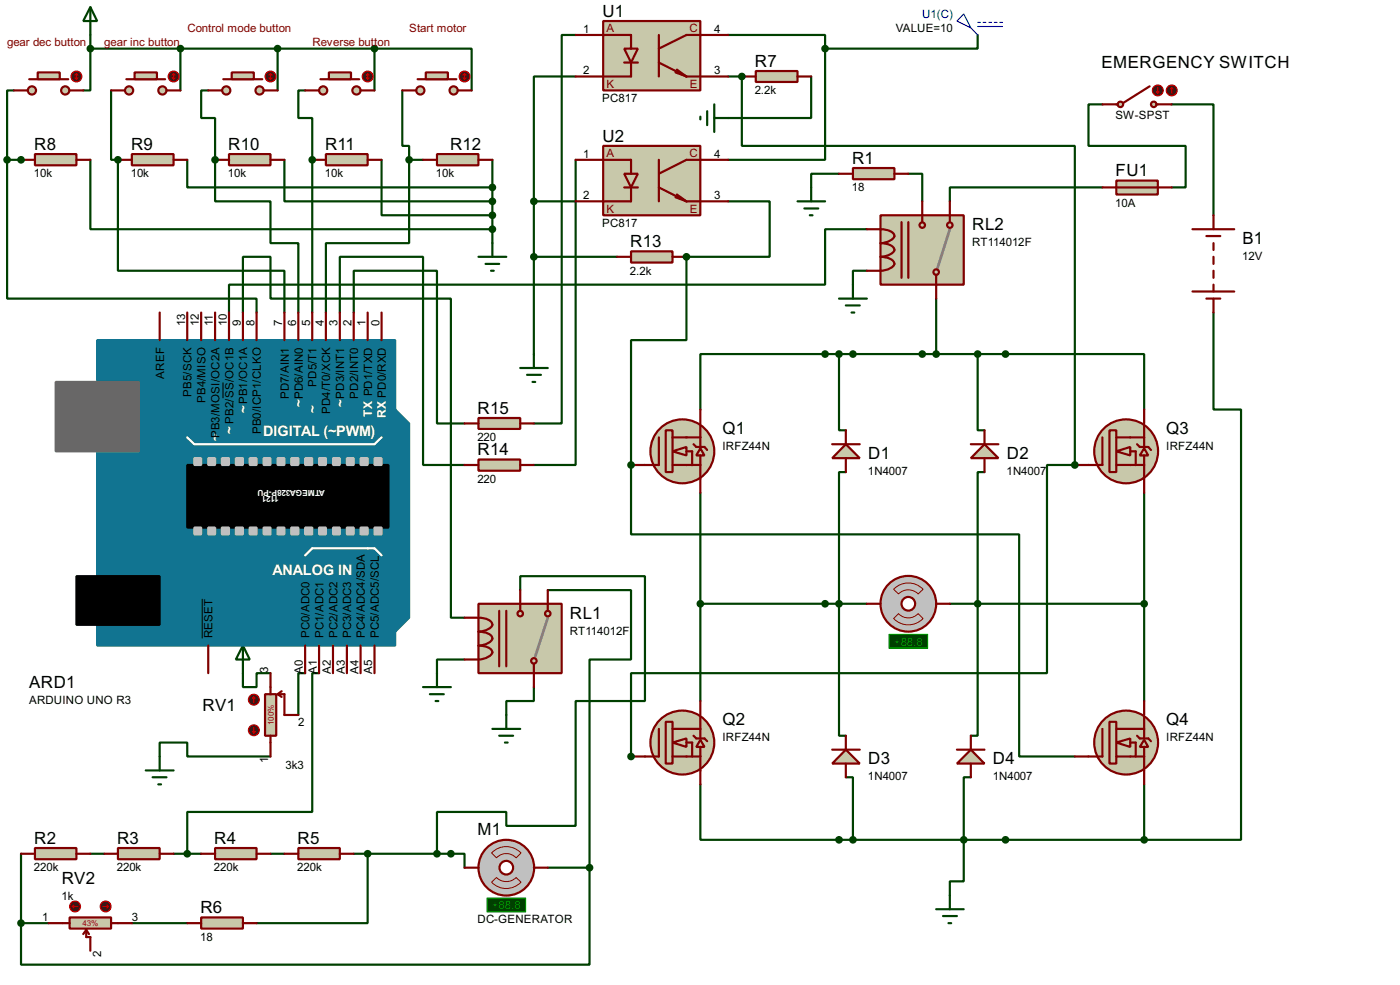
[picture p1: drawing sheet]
<svg xmlns="http://www.w3.org/2000/svg" width="256mm" height="180mm" viewBox="0 0 256 180" stroke-linecap="round" stroke-linejoin="round" font-family="sans-serif">
<g fill="#004000">
<circle cx="3.9" cy="29.3" r=".2"/>
<circle cx="21.6" cy="29.3" r=".2"/>
</g>
<path d="M20.4 16.6v12.7h1.2" fill="none" stroke="#004000" stroke-width=".4"/>
<circle cx="57.2" cy="29.3" r=".2" fill="#004000"/>
<g fill="none" stroke="#004000" stroke-width=".4">
<path d="M2.6 16.6h-1.3v12.7M16.6 8.9v7.7h-1.3M16.6 6.4v2.5M16.6 8.9h52M33.1 8.9v7.7M38.2 16.6h-1.3v5h2.5v7.7M50.9 8.9v7.7M55.9 16.6h-1.2v5h2.5v35.6M68.6 8.9h17.8v7.7M68.6 8.9v7.7M73.7 16.6v10.1h1.3v2.6M1.3 29.3v25.4h45.7v2.5"/>
<path d="M1.3 29.3h2.6M16.6 29.3v12.7h73.6M21.6 29.3v20.3h30.5v7.6M34.3 29.3v5h55.9M52.1 29.3v7.6h38.1M69.9 29.3v10.1h20.3M75 29.3v15.2h-15.3v12.7M75 29.3h2.5M90.2 29.3v15.2M151.2 64.8h-22.9v10.2M184.2 64.8h25.4v10.2"/>
</g>
<circle cx="39.4" cy="29.3" r=".2" fill="#004000"/>
<g fill="none" stroke="#004000" stroke-width=".4">
<path d="M105.5 14h-7.7v22.9M105.5 6.4h-2.6v71.1h-5.1M133.4 6.4h17.8v2.5M148.6 14v7.6h-15.2M151.2 8.9v20.4h-17.8M179.1 6.4v2.5h-27.9M39.4 29.3v7.6h10.2v7.6h5.1v12.7M97.8 36.9h7.7M97.8 36.9v27.9M105.5 29.3v55.8h-7.7M62.3 57.2v-10.2h15.2v38.1h7.6M64.8 57.2v-7.6h15.3v27.9h5"/>
<path d="M97.8 47h15.3M151.2 64.8h17.8M179.1 64.8h5.1M128.3 90.2v38.1M209.6 90.2v38.1M128.3 110.5h22.9M29.3 138.5v-2.6h5v2.6h15.3M44.5 123.2v2.6h2.5v-2.6h2.6M55.9 123.2h-1.2v7.7M58.5 123.2h-1.3v25.4h-22.9v7.7M3.9 156.3v12.7M16.6 156.3h2.5"/>
<path d="M31.8 156.3h5.1M49.6 156.3h2.5M64.8 156.3h2.6v12.7h-20.4M82.6 156.3h2.5v2.5M100.4 158.8h7.6v17.8h-104.1v-7.6M128.3 143.6v10.1h25.4M3.9 169h5M24.2 169h10.1"/>
</g>
<circle cx="115.6" cy="138.5" r=".2" fill="#004000"/>
<path d="M133.4 36.9h7.6v10.1h-15.2" fill="none" stroke="#004000" stroke-width=".4"/>
<circle cx="125.8" cy="47" r=".2" fill="#004000"/>
<path d="M115.6 85.1v12.7h71.1v40.7h10.2" fill="none" stroke="#004000" stroke-width=".4"/>
<circle cx="115.6" cy="85.1" r=".2" fill="#004000"/>
<path d="M133.4 14h2.5M125.8 47v15.3h-10.2v22.8" fill="none" stroke="#004000" stroke-width=".4"/>
<circle cx="135.9" cy="14" r=".2" fill="#004000"/>
<path d="M196.9 85.1h-5.1v38.1h-76.2v15.3" fill="none" stroke="#004000" stroke-width=".4"/>
<circle cx="196.9" cy="85.1" r=".2" fill="#004000"/>
<g fill="none" stroke="#004000" stroke-width=".4">
<path d="M135.9 14v12.7h61v58.4M202 19.1h-2.6v7.6h17.8v7.6h-2.5M214.7 19.1h7.6v20.3M153.7 31.8h-5.1v2.5M166.4 31.8h2.6v5.1M202 34.3h-28v2.6M44.5 57.2v-10.2h5.1v7.7h33v58.4h2.5M158.8 42h-7.6v10.1h-109.2v5.1M158.8 49.6h-2.5v2.5M171.5 54.7v10.1M222.3 57.2v17.8h5.1v78.7h-17.8M153.7 64.8v14h1.3"/>
<path d="M169 64.8h10.1v14h1.3M155 86.4h-1.3v48.3h1.3M180.4 86.4h-1.3v48.3h-1.2M95.3 108v-2.5h22.9v22.8h-12.7v22.9h-12.7v-2.6h-12.7v7.7M100.4 108h15.2v12.7h-7.6v38.1M151.2 110.5h7.6M174 110.5h35.6M85.1 120.7h-5v2.5M97.8 125.8v2.5h-5v2.6M67.4 156.3h15.2M153.7 153.7h55.9M155 142.3h1.3v11.4"/>
<path d="M177.9 142.3h-1.3v19h-2.6v2.6M209.6 143.6v10.1"/>
</g>
<circle cx="156.2" cy="64.8" r=".5" fill="#004000" stroke="#004000" stroke-width=".4"/>
<g fill="#c8c8aa" stroke="#800000" stroke-width=".4">
<circle cx="11.9" cy="16.6" r=".75"/>
<circle cx="5.8" cy="16.6" r=".75"/>
</g>
<path d="M5.4 14.5h7.1" fill="none" stroke="#800000" stroke-width=".4"/>
<path d="M6.9 13.3h4.1v1.2h-4.1z" fill="#c8c8aa" stroke="#800000" stroke-width=".4"/>
<path d="M2.6 16.6h2.5M12.8 16.6h2.5" fill="none" stroke="#800000" stroke-width=".4"/>
<circle cx="14" cy="14" r="1" fill="#400000" stroke="#f00" stroke-width=".2"/>
<path d="M13.8 14.3l.2 .2M14 13.5v1M14 13.5l-.2 .3M14 13.5l.3 .3M14.3 14.3l-.3 .2" fill="none" stroke="#f00" stroke-width=".2"/>
<g fill="#c8c8aa" stroke="#800000" stroke-width=".4">
<circle cx="29.7" cy="16.6" r=".75"/>
<circle cx="23.6" cy="16.6" r=".75"/>
</g>
<path d="M23.2 14.5h7.1" fill="none" stroke="#800000" stroke-width=".4"/>
<path d="M24.7 13.3h4.1v1.2h-4.1z" fill="#c8c8aa" stroke="#800000" stroke-width=".4"/>
<path d="M20.4 16.6h2.5M30.5 16.6h2.6" fill="none" stroke="#800000" stroke-width=".4"/>
<circle cx="31.8" cy="14" r="1" fill="#400000" stroke="#f00" stroke-width=".2"/>
<path d="M31.6 14.3l.2 .2M31.8 13.5v1M31.8 13.5l-.2 .3M31.8 13.5l.3 .3M32.1 14.3l-.3 .2" fill="none" stroke="#f00" stroke-width=".2"/>
<g fill="#c8c8aa" stroke="#800000" stroke-width=".4">
<circle cx="47.5" cy="16.6" r=".75"/>
<circle cx="41.4" cy="16.6" r=".75"/>
</g>
<path d="M40.9 14.5h7.2" fill="none" stroke="#800000" stroke-width=".4"/>
<path d="M42.5 13.3h4v1.2h-4z" fill="#c8c8aa" stroke="#800000" stroke-width=".4"/>
<path d="M38.2 16.6h2.5M48.3 16.6h2.6" fill="none" stroke="#800000" stroke-width=".4"/>
<circle cx="49.5" cy="14" r="1" fill="#400000" stroke="#f00" stroke-width=".2"/>
<path d="M49.3 14.3l.3 .2M49.6 13.5v1M49.6 13.5l-.3 .3M49.6 13.5l.2 .3M49.8 14.3l-.2 .2" fill="none" stroke="#f00" stroke-width=".2"/>
<path d="M6.4 28.2h7.6v2.1h-7.6z" fill="#c8c8aa" stroke="#800000" stroke-width=".4"/>
<path d="M3.9 29.3h2.5M14 29.3h2.6" fill="none" stroke="#800000" stroke-width=".4"/>
<g fill="#c8c8aa" stroke="#800000" stroke-width=".4">
<circle cx="65.3" cy="16.6" r=".75"/>
<circle cx="59.2" cy="16.6" r=".75"/>
</g>
<path d="M58.7 14.5h7.1" fill="none" stroke="#800000" stroke-width=".4"/>
<path d="M60.3 13.3h4v1.2h-4z" fill="#c8c8aa" stroke="#800000" stroke-width=".4"/>
<path d="M55.9 16.6h2.6M66.1 16.6h2.5" fill="none" stroke="#800000" stroke-width=".4"/>
<circle cx="67.3" cy="14" r="1" fill="#400000" stroke="#f00" stroke-width=".2"/>
<path d="M67.1 14.3l.3 .2M67.4 13.5v1M67.4 13.5l-.3 .3M67.4 13.5l.2 .3M67.6 14.3l-.2 .2" fill="none" stroke="#f00" stroke-width=".2"/>
<g fill="#c8c8aa" stroke="#800000" stroke-width=".4">
<circle cx="83.1" cy="16.6" r=".75"/>
<circle cx="77" cy="16.6" r=".75"/>
</g>
<path d="M76.5 14.5h7.1" fill="none" stroke="#800000" stroke-width=".4"/>
<path d="M78 13.3h4.1v1.2h-4.1z" fill="#c8c8aa" stroke="#800000" stroke-width=".4"/>
<path d="M73.7 16.6h2.6M83.9 16.6h2.5" fill="none" stroke="#800000" stroke-width=".4"/>
<circle cx="85.1" cy="14" r="1" fill="#400000" stroke="#f00" stroke-width=".2"/>
<path d="M84.9 14.3l.2 .2M85.1 13.5v1M85.1 13.5l-.2 .3M85.1 13.5l.3 .3M85.4 14.3l-.3 .2" fill="none" stroke="#f00" stroke-width=".2"/>
<path d="M24.2 28.2h7.6v2.1h-7.6z" fill="#c8c8aa" stroke="#800000" stroke-width=".4"/>
<path d="M21.6 29.3h2.6M31.8 29.3h2.5" fill="none" stroke="#800000" stroke-width=".4"/>
<path d="M42 28.2h7.6v2.1h-7.6z" fill="#c8c8aa" stroke="#800000" stroke-width=".4"/>
<path d="M39.4 29.3h2.6M49.6 29.3h2.5" fill="none" stroke="#800000" stroke-width=".4"/>
<path d="M59.7 28.2h7.7v2.1h-7.7z" fill="#c8c8aa" stroke="#800000" stroke-width=".4"/>
<path d="M57.2 29.3h2.5M67.4 29.3h2.5" fill="none" stroke="#800000" stroke-width=".4"/>
<path d="M80.1 28.2h7.6v2.1h-7.6z" fill="#c8c8aa" stroke="#800000" stroke-width=".4"/>
<g fill="none" stroke="#800000" stroke-width=".4">
<path d="M77.5 29.3h2.6M87.7 29.3h2.5M29.3 57.2v5.1M34.3 57.2v5.1M36.9 57.2v5.1M39.4 57.2v5.1M42 57.2v5.1M44.5 57.2v5.1M47 57.2v5.1M52.1 57.2v5.1M54.7 57.2v5.1M57.2 57.2v5.1"/>
<path d="M59.7 57.2v5.1M62.3 57.2v5.1M64.8 57.2v5.1M67.4 57.2v5.1M69.9 57.2v5.1M38.2 118.2v5M55.9 118.2v5M58.5 118.2v5M61 118.2v5M63.6 118.2v5M66.1 118.2v5M68.6 118.2v5"/>
</g>
<g fill="#004000" stroke="#004000" stroke-width=".4">
<circle cx="3.8" cy="29.3" r=".5"/>
<circle cx="21.6" cy="29.3" r=".5"/>
<circle cx="57.2" cy="29.3" r=".5"/>
<circle cx="74.9" cy="29.3" r=".5"/>
<circle cx="90.2" cy="39.4" r=".5"/>
<circle cx="90.2" cy="36.9" r=".5"/>
<circle cx="90.2" cy="34.3" r=".5"/>
<circle cx="90.2" cy="42" r=".5"/>
<circle cx="16.5" cy="8.9" r=".5"/>
<circle cx="33" cy="8.9" r=".5"/>
<circle cx="50.8" cy="8.9" r=".5"/>
<circle cx="68.6" cy="8.9" r=".5"/>
<circle cx="1.3" cy="29.3" r=".5"/>
</g>
<path d="M16.6 1.3l1.2 2.6h-2.5zM16.6 1.3v5.1M87.7 47h5.1M89 48.3h2.5M90 49.6h.5M90.2 44.5v2.5M44.5 118.2l1.3 2.5h-2.6zM44.5 118.2v5M29.3 138.5v2.5M26.7 141h5.1M28 142.3h2.5M29 143.6h.5" fill="none" stroke="#004000" stroke-width=".4"/>
<path d="M72.4 75l2.6 2.5v35.6l-2.6 2.5z" fill-rule="evenodd" fill="#117491" stroke="#117491" stroke-width=".4"/>
<path d="M17.8 62.3h54.6v55.9h-54.6z" fill="#117491" stroke="#117491" stroke-width=".4"/>
<path d="M10.2 69.9h15.3v12.7h-15.3z" fill="#686767" stroke="#686767" stroke-width=".4"/>
<path d="M34.3 85.1h36.9v11.5h-36.9zM14 105.5h15.3v8.9h-15.3z" fill="#000" stroke="#000" stroke-width=".4"/>
<path d="M34.3 80.1l1.3 1.2h33l1.3-1.2M55.9 101.7l1.3-1.3h11.4l1.3 1.3" fill="none" stroke="#fff" stroke-width=".4"/>
<g fill="#c0c0c0" stroke="#c0c0c0" stroke-width=".4">
<path d="M35.6 83.9h1.3v1.2h-1.3z"/>
<path d="M38.2 83.9h1.2v1.2h-1.2z"/>
<path d="M40.7 83.9h1.3v1.2h-1.3z"/>
<path d="M43.2 83.9h1.3v1.2h-1.3z"/>
<path d="M45.8 83.9h1.2v1.2h-1.2z"/>
<path d="M48.3 83.9h1.3v1.2h-1.3z"/>
<path d="M50.9 83.9h1.2v1.2h-1.2z"/>
<path d="M53.4 83.9h1.3v1.2h-1.3z"/>
<path d="M55.9 83.9h1.3v1.2h-1.3z"/>
<path d="M58.5 83.9h1.2v1.2h-1.2z"/>
<path d="M61 83.9h1.3v1.2h-1.3z"/>
<path d="M63.6 83.9h1.2v1.2h-1.2z"/>
<path d="M66.1 83.9h1.3v1.2h-1.3z"/>
<path d="M68.6 83.9h1.3v1.2h-1.3z"/>
<path d="M35.6 96.6h1.3v1.2h-1.3z"/>
<path d="M38.2 96.6h1.2v1.2h-1.2z"/>
<path d="M40.7 96.6h1.3v1.2h-1.3z"/>
<path d="M43.2 96.6h1.3v1.2h-1.3z"/>
<path d="M45.8 96.6h1.2v1.2h-1.2z"/>
<path d="M48.3 96.6h1.3v1.2h-1.3z"/>
<path d="M50.9 96.6h1.2v1.2h-1.2z"/>
<path d="M53.4 96.6h1.3v1.2h-1.3z"/>
<path d="M55.9 96.6h1.3v1.2h-1.3z"/>
<path d="M58.5 96.6h1.2v1.2h-1.2z"/>
<path d="M61 96.6h1.3v1.2h-1.3z"/>
<path d="M63.6 96.6h1.2v1.2h-1.2z"/>
<path d="M66.1 96.6h1.3v1.2h-1.3z"/>
<path d="M68.6 96.6h1.3v1.2h-1.3z"/>
</g>
<path d="M40.9 70v2.9M37.1 109.6v7.3" fill="none" stroke="#000" stroke-width=".18"/>
<g fill="#c8c8aa" stroke="#800000" stroke-width=".4">
<path d="M123.2 82.6l2.6-.8v1.6z"/>
<circle cx="125" cy="82.6" r="5.9"/>
</g>
<path d="M122 78.8h1.2v7.6h-1.2z" fill="#c8c8aa" stroke="#800000" stroke-width=".4"/>
<path d="M120.7 80.1v5h-2.5M123.2 85.1h5.1M123.2 80.1h5.1M125.8 82.6h1v2.5" fill="none" stroke="#800000" stroke-width=".4"/>
<path d="M128.3 82.1l.8 1.3h-1.5z" fill="#c8c8aa" stroke="#800000" stroke-width=".4"/>
<path d="M128.3 75v2.5M128.3 77.8v4M115.6 85.1h2.6M127.1 81.3l.5 .5h1.5l.5 .6M128.3 83.4v6.8" fill="none" stroke="#800000" stroke-width=".4"/>
<g fill="#c8c8aa" stroke="#800000" stroke-width=".4">
<path d="M123.2 135.9l2.6-.7v1.5z"/>
<circle cx="125" cy="135.9" r="5.9"/>
</g>
<path d="M122 132.1h1.2v7.7h-1.2z" fill="#c8c8aa" stroke="#800000" stroke-width=".4"/>
<path d="M120.7 133.4v5.1h-2.5M123.2 138.5h5.1M123.2 133.4h5.1M125.8 135.9h1v2.6" fill="none" stroke="#800000" stroke-width=".4"/>
<path d="M128.3 135.4l.8 1.3h-1.5z" fill="#c8c8aa" stroke="#800000" stroke-width=".4"/>
<path d="M115.6 138.5h2.6M127.1 134.7l.5 .5h1.5l.5 .5M128.3 128.3v2.6M128.3 131.1v4.1M128.3 136.7v6.9" fill="none" stroke="#800000" stroke-width=".4"/>
<g fill="#c8c8aa" stroke="#800000" stroke-width=".4">
<path d="M204.5 82.6l2.6-.8v1.6z"/>
<circle cx="206.3" cy="82.6" r="5.9"/>
</g>
<path d="M203.3 78.8h1.2v7.6h-1.2z" fill="#c8c8aa" stroke="#800000" stroke-width=".4"/>
<path d="M202 80.1v5h-2.6M204.5 85.1h5.1M204.5 80.1h5.1M207.1 82.6h1v2.5" fill="none" stroke="#800000" stroke-width=".4"/>
<path d="M209.6 82.1l.8 1.3h-1.6z" fill="#c8c8aa" stroke="#800000" stroke-width=".4"/>
<path d="M209.6 75v2.5M209.6 77.8v4M196.9 85.1h2.5M208.3 81.3l.5 .5h1.6l.5 .6M209.6 83.4v6.8" fill="none" stroke="#800000" stroke-width=".4"/>
<g fill="#004000" stroke="#004000" stroke-width=".4">
<circle cx="151.1" cy="64.8" r=".5"/>
<circle cx="184.2" cy="64.8" r=".5"/>
<circle cx="39.4" cy="29.3" r=".5"/>
</g>
<path d="M89.2 164.4h7.1v2.5h-7.1z" fill="#004000" stroke="#0f0" stroke-width=".2"/>
<circle cx="92.7" cy="158.8" r="5.1" fill="#c0c0c0" stroke="#800000" stroke-width=".4"/>
<path d="M90.1 156.1a3.7 3.7 0 0 1 5.4 0l-.9 .9a2.45 2.45 0 0 0-3.6 0zM90.1 161.5l.9-.9a2.54 2.54 0 0 0 3.6 0l.9 .9a3.7 3.7 0 0 1-5.4 0z" fill="none" stroke="#800000" stroke-width=".18"/>
<circle cx="92.7" cy="158.8" r="1.25" fill="#feffff" stroke="#800000" stroke-width=".4"/>
<path d="M85.1 158.8h2.6M97.8 158.8h2.6" fill="none" stroke="#800000" stroke-width=".4"/>
<g fill="#004000" stroke="#004000" stroke-width=".4">
<circle cx="151.1" cy="110.5" r=".5"/>
<circle cx="128.3" cy="110.5" r=".5"/>
</g>
<path d="M6.4 155.2h7.6v2.1h-7.6z" fill="#c8c8aa" stroke="#800000" stroke-width=".4"/>
<path d="M3.9 156.3h2.5M14 156.3h2.6" fill="none" stroke="#800000" stroke-width=".4"/>
<path d="M48.6 127.1h2v7.6h-2z" fill="#c8c8aa" stroke="#800000" stroke-width=".4"/>
<path d="M49.6 123.2v3.9M49.6 134.7v3.8M50.9 127.1l.7 .5M50.9 127.1h1.2v3.8h2.6M51.6 126.5l-.7 .6" fill="none" stroke="#800000" stroke-width=".4"/>
<circle cx="46.5" cy="128.1" r="1" fill="#400000" stroke="#f00" stroke-width=".2"/>
<path d="M46.5 127.6l-.2 .2M46.5 127.6l.3 .2M46.5 127.6v1" fill="none" stroke="#f00" stroke-width=".2"/>
<circle cx="46.5" cy="133.7" r="1" fill="#400000" stroke="#f00" stroke-width=".2"/>
<path d="M46.3 133.9l.2 .3M46.5 133.2v1M46.8 133.9l-.3 .3" fill="none" stroke="#f00" stroke-width=".2"/>
<path d="M21.6 155.2h7.7v2.1h-7.7z" fill="#c8c8aa" stroke="#800000" stroke-width=".4"/>
<path d="M19.1 156.3h2.5M29.3 156.3h2.5" fill="none" stroke="#800000" stroke-width=".4"/>
<path d="M39.4 155.2h7.6v2.1h-7.6z" fill="#c8c8aa" stroke="#800000" stroke-width=".4"/>
<path d="M36.9 156.3h2.5M47 156.3h2.6" fill="none" stroke="#800000" stroke-width=".4"/>
<path d="M54.7 155.2h7.6v2.1h-7.6z" fill="#c8c8aa" stroke="#800000" stroke-width=".4"/>
<path d="M52.1 156.3h2.6M62.3 156.3h2.5" fill="none" stroke="#800000" stroke-width=".4"/>
<circle cx="34.3" cy="156.3" r=".5" fill="#004000" stroke="#004000" stroke-width=".4"/>
<path d="M12.8 167.9h7.6v2.1h-7.6z" fill="#c8c8aa" stroke="#800000" stroke-width=".4"/>
<path d="M8.9 169h3.9M15.8 170.2l-.5 .8M15.8 170.2l.5 .8M15.8 170.2v1.3h.8v2.5M20.4 169h3.8" fill="none" stroke="#800000" stroke-width=".4"/>
<circle cx="19.3" cy="165.9" r="1" fill="#400000" stroke="#f00" stroke-width=".2"/>
<path d="M18.9 165.9h1M19.6 165.7l.3 .2M19.9 165.9l-.3 .3" fill="none" stroke="#f00" stroke-width=".2"/>
<circle cx="13.7" cy="165.9" r="1" fill="#400000" stroke="#f00" stroke-width=".2"/>
<path d="M13.3 165.9l.2 .3M13.3 165.9h1M13.5 165.7l-.2 .2" fill="none" stroke="#f00" stroke-width=".2"/>
<path d="M36.9 167.9h7.6v2.1h-7.6z" fill="#c8c8aa" stroke="#800000" stroke-width=".4"/>
<path d="M34.3 169h2.6M44.5 169h2.5" fill="none" stroke="#800000" stroke-width=".4"/>
<g fill="#004000" stroke="#004000" stroke-width=".4">
<circle cx="3.8" cy="169" r=".5"/>
<circle cx="67.3" cy="156.3" r=".5"/>
<circle cx="153.7" cy="64.8" r=".5"/>
<circle cx="153.7" cy="153.7" r=".5"/>
</g>
<path d="M162.9 116.1h7.1v2.6h-7.1z" fill="#004000" stroke="#0f0" stroke-width=".2"/>
<circle cx="166.4" cy="110.5" r="5.1" fill="#c0c0c0" stroke="#800000" stroke-width=".4"/>
<path d="M163.7 113.2l.9-.9a2.45 2.45 0 0 0 3.6 0l.9 .9a3.7 3.7 0 0 1-5.4 0zM163.7 107.9a3.7 3.7 0 0 1 5.4 0l-.9 .8a2.54 2.54 0 0 0-3.6 0z" fill="none" stroke="#800000" stroke-width=".18"/>
<circle cx="166.4" cy="110.5" r="1.25" fill="#feffff" stroke="#800000" stroke-width=".4"/>
<path d="M158.8 110.5h2.5M171.5 110.5h2.5" fill="none" stroke="#800000" stroke-width=".4"/>
<circle cx="108" cy="158.8" r=".5" fill="#004000" stroke="#004000" stroke-width=".4"/>
<path d="M110.5 3.9h17.8v12.7h-17.8z" fill="#c8c8aa" stroke="#800000" stroke-width=".4"/>
<path d="M114.4 8.9h2.5l-1.3 2.6z" fill="#c8c8aa" stroke="#800000" stroke-width=".4"/>
<path d="M105.5 6.4h10.1v2.5M114.4 11.5h2.5M115.6 11.5v2.5h-10.1M120.7 6.4v7.6M120.7 11.5l5.1 2.5M123.8 13.3l2 .7M124 12.8l1.8 1.2M125.8 14h7.6M133.4 6.4h-7.6l-5.1 2.5" fill="none" stroke="#800000" stroke-width=".4"/>
<path d="M110.5 26.7h17.8v12.7h-17.8z" fill="#c8c8aa" stroke="#800000" stroke-width=".4"/>
<path d="M114.4 31.8h2.5l-1.3 2.5z" fill="#c8c8aa" stroke="#800000" stroke-width=".4"/>
<path d="M105.5 29.3h10.1v2.5M114.4 34.3h2.5M115.6 34.3v2.6h-10.1M120.7 29.3v7.6M120.7 34.3l5.1 2.6M123.8 36.1l2 .8M124 35.6l1.8 1.3M125.8 36.9h7.6M133.4 29.3h-7.6l-5.1 2.5" fill="none" stroke="#800000" stroke-width=".4"/>
<path d="M138.5 13h7.6v2h-7.6z" fill="#c8c8aa" stroke="#800000" stroke-width=".4"/>
<path d="M135.9 14h2.6M146.1 14h2.5" fill="none" stroke="#800000" stroke-width=".4"/>
<path d="M115.6 46h7.6v2.1h-7.6z" fill="#c8c8aa" stroke="#800000" stroke-width=".4"/>
<path d="M113.1 47h2.5M123.2 47h2.6" fill="none" stroke="#800000" stroke-width=".4"/>
<path d="M176.6 2.6l1.3 2.5-2.6-1.2zM177.9 5.1l1.2 1.3M179.1 4.1h.5M179.1 4.9h4.6M180.1 4.1h.5M181.2 4.1h.5M182.2 4.1h.5M183.2 4.1h.5" fill="none" stroke="#0000c0" stroke-width=".2"/>
<path d="M95.3 67.4h5.1M96.6 68.6h2.5M97.6 69.9h.5M97.8 64.8v2.6" fill="none" stroke="#004000" stroke-width=".4"/>
<g fill="#004000" stroke="#004000" stroke-width=".4">
<circle cx="97.8" cy="36.9" r=".5"/>
<circle cx="82.6" cy="156.3" r=".5"/>
</g>
<path d="M87.7 84.1h7.6v2.1h-7.6z" fill="#c8c8aa" stroke="#800000" stroke-width=".4"/>
<path d="M85.1 85.1h2.6M95.3 85.1h2.5" fill="none" stroke="#800000" stroke-width=".4"/>
<path d="M87.7 76.5h7.6v2h-7.6z" fill="#c8c8aa" stroke="#800000" stroke-width=".4"/>
<path d="M85.1 77.5h2.6M95.3 77.5h2.5" fill="none" stroke="#800000" stroke-width=".4"/>
<g fill="#004000" stroke="#004000" stroke-width=".4">
<circle cx="97.8" cy="47" r=".5"/>
<circle cx="151.1" cy="8.9" r=".5"/>
</g>
<path d="M130.9 19.1v5.1M128.3 21.4v.5M129.6 20.4v2.5M130.9 21.6h2.5" fill="none" stroke="#004000" stroke-width=".4"/>
<g fill="#c8c8aa" stroke="#800000" stroke-width=".4">
<path d="M204.5 135.9l2.6-.7v1.5z"/>
<circle cx="206.3" cy="135.9" r="5.9"/>
</g>
<path d="M203.3 132.1h1.2v7.7h-1.2z" fill="#c8c8aa" stroke="#800000" stroke-width=".4"/>
<path d="M202 133.4v5.1h-2.6M204.5 138.5h5.1M204.5 133.4h5.1M207.1 135.9h1v2.6" fill="none" stroke="#800000" stroke-width=".4"/>
<path d="M209.6 135.4l.8 1.3h-1.6z" fill="#c8c8aa" stroke="#800000" stroke-width=".4"/>
<path d="M196.9 138.5h2.5M208.3 134.7l.5 .5h1.6l.5 .5M209.6 128.3v2.6M209.6 131.1v4.1M209.6 136.7v6.9" fill="none" stroke="#800000" stroke-width=".4"/>
<g fill="#004000" stroke="#004000" stroke-width=".4">
<circle cx="209.6" cy="110.5" r=".5"/>
<circle cx="179.1" cy="64.8" r=".5"/>
<circle cx="168.9" cy="64.8" r=".5"/>
<circle cx="184.2" cy="153.7" r=".5"/>
<circle cx="115.6" cy="138.5" r=".5"/>
<circle cx="125.7" cy="47" r=".5"/>
<circle cx="115.6" cy="85.1" r=".5"/>
<circle cx="135.9" cy="14" r=".5"/>
<circle cx="196.9" cy="85.1" r=".5"/>
</g>
<path d="M87.7 110.5h15.2v12.7h-15.2z" fill="#c8c8aa" stroke="#800000" stroke-width=".4"/>
<path d="M100.4 113.1l-2.3 7.1" fill="none" stroke="#808080" stroke-width=".5"/>
<g fill="#c8c8aa" stroke="#800000" stroke-width=".4">
<circle cx="97.8" cy="121" r=".5"/>
<circle cx="95.3" cy="112.3" r=".5"/>
</g>
<path d="M87.7 113.1a3.1 3.1 0 0 1 2.4 .9 .88 .88 0 0 1-.7 1.2l-1.1 .3-.6 .1a3.2 3.2 0 0 1 2.4 .9 .9 .9 0 0 1-.7 1.2l-1.1 .4-.6 .1a3.2 3.2 0 0 1 2.4 .8 .89 .89 0 0 1-.7 1.2l-1.1 .4-.6 .1M91.5 111.8v10.2M92.8 111.8v10.2M95.3 110.5v1.3M97.8 121.5v1.7" fill="none" stroke="#800000" stroke-width=".4"/>
<circle cx="100.3" cy="112.3" r=".5" fill="#c8c8aa" stroke="#800000" stroke-width=".4"/>
<path d="M85.1 113.1h2.6M95.3 108v2.5M100.4 108v3.8M85.1 120.7h2.6M97.8 123.2v2.6" fill="none" stroke="#800000" stroke-width=".4"/>
<path d="M161.3 39.4h15.3v12.7h-15.3z" fill="#c8c8aa" stroke="#800000" stroke-width=".4"/>
<path d="M174 42l-2.2 7.1" fill="none" stroke="#808080" stroke-width=".5"/>
<g fill="#c8c8aa" stroke="#800000" stroke-width=".4">
<circle cx="171.5" cy="49.8" r=".5"/>
<circle cx="168.9" cy="41.2" r=".5"/>
</g>
<path d="M169 39.4v1.3M161.3 42a3.2 3.2 0 0 1 2.5 .8 .89 .89 0 0 1-.7 1.2l-1.2 .4-.6 .1a3.2 3.2 0 0 1 2.5 .9 .86 .86 0 0 1-.7 1.2l-1.2 .3-.6 .1a2.33 2.33 0 0 1 2.6 1.3 2.68 2.68 0 0 1-2.6 1.3M165.2 40.7v10.2M166.4 40.7v10.2M171.5 50.3v1.8" fill="none" stroke="#800000" stroke-width=".4"/>
<circle cx="174" cy="41.2" r=".5" fill="#c8c8aa" stroke="#800000" stroke-width=".4"/>
<path d="M169 36.9v2.5M174 36.9v3.8M158.8 42h2.5M158.8 49.6h2.5M171.5 52.1v2.6" fill="none" stroke="#800000" stroke-width=".4"/>
<circle cx="80" cy="156.3" r=".5" fill="#004000" stroke="#004000" stroke-width=".4"/>
<path d="M90.2 133.4h5.1M91.5 134.7h2.5M92.5 135.9h.5M92.8 130.9v2.5" fill="none" stroke="#004000" stroke-width=".4"/>
<path d="M156.3 30.8h7.6v2h-7.6z" fill="#c8c8aa" stroke="#800000" stroke-width=".4"/>
<path d="M153.7 31.8h2.6M163.9 31.8h2.5" fill="none" stroke="#800000" stroke-width=".4"/>
<circle cx="171.5" cy="64.8" r=".5" fill="#004000" stroke="#004000" stroke-width=".4"/>
<path d="M155 81.3l2.5 2.6h-5z" fill="#c8c8aa" stroke="#800000" stroke-width=".4"/>
<path d="M155 78.8v2.5M152.5 81.3h5M155 83.9v2.5" fill="none" stroke="#800000" stroke-width=".4"/>
<path d="M180.4 81.3l2.5 2.6h-5z" fill="#c8c8aa" stroke="#800000" stroke-width=".4"/>
<path d="M180.4 78.8v2.5M177.9 81.3h5M180.4 83.9v2.5" fill="none" stroke="#800000" stroke-width=".4"/>
<path d="M155 137.2l2.5 2.6h-5z" fill="#c8c8aa" stroke="#800000" stroke-width=".4"/>
<path d="M152.5 137.2h5M155 134.7v2.5M155 139.8v2.5" fill="none" stroke="#800000" stroke-width=".4"/>
<path d="M175.3 139.8l2.6-2.6 2.5 2.6z" fill="#c8c8aa" stroke="#800000" stroke-width=".4"/>
<g fill="none" stroke="#800000" stroke-width=".4">
<path d="M222.3 39.4v2.6M218.5 42h7.6M218.5 53.4h7.6M221 43.2h2.6M221 54.7h2.6M222.3 44.5v1.3M222.3 47v1.3M222.3 49.6v1.3M222.3 52.1v1.3M222.3 54.7v2.5M175.3 137.2h5.1M177.9 134.7v2.5"/>
<path d="M177.9 139.8v2.5"/>
</g>
<g fill="#004000" stroke="#004000" stroke-width=".4">
<circle cx="156.2" cy="153.7" r=".5"/>
<circle cx="176.5" cy="153.7" r=".5"/>
<circle cx="153.7" cy="110.5" r=".5"/>
<circle cx="179.1" cy="110.5" r=".5"/>
<circle cx="209.6" cy="153.7" r=".5"/>
</g>
<path d="M171.5 166.4h5.1M172.8 167.7h2.5M173.8 169h.5M174 163.9v2.5" fill="none" stroke="#004000" stroke-width=".4"/>
<path d="M204.5 33.1h7.6v2.5h-7.6z" fill-rule="evenodd" fill="#c8c8aa" stroke="#800000" stroke-width=".4"/>
<path d="M202 34.3h12.7" fill="none" stroke="#800000" stroke-width=".4"/>
<g fill="#c8c8aa" stroke="#800000" stroke-width=".4">
<circle cx="211.3" cy="19.1" r=".5"/>
<circle cx="205.2" cy="19.1" r=".5"/>
</g>
<path d="M202 19.1h2.8M210.6 15.8l-4.8 3.1M211.9 19.1h2.8" fill="none" stroke="#800000" stroke-width=".4"/>
<circle cx="212.1" cy="16.6" r="1" fill="#400000" stroke="#f00" stroke-width=".2"/>
<path d="M211.9 16.8l.2 .3M212.1 16.1v1M212.4 16.8l-.3 .3" fill="none" stroke="#f00" stroke-width=".2"/>
<circle cx="214.6" cy="16.6" r="1" fill="#400000" stroke="#f00" stroke-width=".2"/>
<path d="M214.7 16.1l-.3 .2M214.7 16.1l.2 .2M214.7 16.1v1" fill="none" stroke="#f00" stroke-width=".2"/>
<path d="M146.1 36.9h5.1M147.4 38.2h2.5M148.4 39.4h.5M148.6 34.3v2.6M153.7 54.7h5.1M155 55.9h2.5M156 57.2h.5M156.3 52.1v2.6M77.5 125.8h5.1M78.8 127.1h2.5M79.8 128.3h.5M80.1 123.2v2.6" fill="none" stroke="#004000" stroke-width=".4"/>
<g font-size="3.5">
<text x="110.4" y="3">U1</text>
<text x="138.3" y="12.2">R7</text>
<text x="201.8" y="12.5">EMERGENCY SWITCH</text>
<text x="6.3" y="27.4">R8</text>
<text x="24" y="27.4">R9</text>
<text x="41.8" y="27.4">R10</text>
<text x="59.6" y="27.4">R11</text>
<text x="82.5" y="27.4">R12</text>
<text x="110.4" y="25.9">U2</text>
<text x="156.1" y="30">R1</text>
<text x="204.4" y="32.3">FU1</text>
<text x="115.5" y="45.2">R13</text>
<text x="178.1" y="42.1">RL2</text>
<text x="227.6" y="44.6">B1</text>
<text x="87.5" y="75.7">R15</text>
<text x="87.5" y="83.3">R14</text>
<text x="132.4" y="79.5">Q1</text>
<text x="159.1" y="84">D1</text>
<text x="184.5" y="84">D2</text>
<text x="213.7" y="79.5">Q3</text>
<text x="104.4" y="113.2">RL1</text>
<text x="5.4" y="125.9">ARD1</text>
<text x="37.1" y="130.1">RV1</text>
<text x="132.4" y="132.8">Q2</text>
<text x="213.7" y="132.8">Q4</text>
<text x="159.1" y="139.9">D3</text>
<text x="181.9" y="139.9">D4</text>
<text x="6.3" y="154.4">R2</text>
<text x="21.5" y="154.4">R3</text>
<text x="39.3" y="154.4">R4</text>
<text x="54.5" y="154.4">R5</text>
<text x="87.5" y="152.8">M1</text>
<text x="11.3" y="161.8">RV2</text>
<text x="36.7" y="167.1">R6</text>
</g>
<g font-size="3" fill="#fff">
<text x="48.2" y="79.7">DIGITAL (~PWM)</text>
<text x="49.9" y="105.2">ANALOG IN</text>
</g>
<g font-size="2.7" fill="#fff">
<text x="45.4" y="75.7" transform="rotate(-90 45.4 75.7)">~</text>
<text x="55.6" y="74.4" transform="rotate(-90 55.6 74.4)">~</text>
<text x="58.1" y="75.7" transform="rotate(-90 58.1 75.7)">~</text>
<text x="63.1" y="74.4" transform="rotate(-90 63.1 74.4)">~</text>
<text x="40.3" y="80.8" transform="rotate(-90 40.3 80.8)">~</text>
<text x="42.9" y="79.5" transform="rotate(-90 42.9 79.5)">~</text>
</g>
<g font-size="2.5" fill="#fff">
<text x="68.2" y="76.3" transform="rotate(-90 68.2 76.3)">TX PD1/TXD</text>
<text x="70.7" y="76.4" transform="rotate(-90 70.7 76.4)">RX PD0/RXD</text>
</g>
<g font-size="2.4" fill="#800000">
<text x="34.3" y="5.8">Control mode button</text>
<text x="75" y="5.8">Start motor</text>
<text x="111.1" y="5.9">A</text>
<text x="126.3" y="5.9">C</text>
<text x="1.3" y="8.4">gear dec button</text>
<text x="19.1" y="8.4">gear inc button</text>
<text x="57.2" y="8.4">Reverse button</text>
<text x="111.1" y="16.1">K</text>
<text x="126.4" y="16.1">E</text>
<text x="111.1" y="28.8">A</text>
<text x="126.3" y="28.8">C</text>
<text x="111.1" y="39">K</text>
<text x="126.4" y="39">E</text>
</g>
<g font-size="2.4">
<text x="106.9" y="6">1</text>
<text x="130.9" y="6">4</text>
<text x="164.1" y="5.8">VALUE=10</text>
<text x="106.9" y="13.6">2</text>
<text x="130.9" y="13.6">3</text>
<text x="138.3" y="17.2">2.2k</text>
<text x="110.3" y="18.7">PC817</text>
<text x="204.3" y="21.8">SW-SPST</text>
<text x="106.9" y="28.9">1</text>
<text x="130.9" y="28.9">4</text>
<text x="6.2" y="32.5">10k</text>
<text x="24" y="32.5">10k</text>
<text x="41.8" y="32.5">10k</text>
<text x="59.5" y="32.5">10k</text>
<text x="79.9" y="32.5">10k</text>
<text x="156.1" y="35">18</text>
<text x="106.9" y="36.5">2</text>
<text x="110.3" y="41.6">PC817</text>
<text x="130.9" y="36.5">3</text>
<text x="204.3" y="37.8">10A</text>
<text x="178.1" y="45">RT114012F</text>
<text x="227.6" y="47.6">12V</text>
<text x="115.4" y="50.3">2.2k</text>
<text x="33.9" y="59.7" transform="rotate(-90 33.9 59.7)">13</text>
<text x="36.4" y="59.7" transform="rotate(-90 36.4 59.7)">12</text>
<text x="39" y="59.7" transform="rotate(-90 39 59.7)">11</text>
<text x="41.5" y="59.7" transform="rotate(-90 41.5 59.7)">10</text>
<text x="44.1" y="59.7" transform="rotate(-90 44.1 59.7)">9</text>
<text x="46.6" y="59.7" transform="rotate(-90 46.6 59.7)">8</text>
<text x="51.7" y="59.7" transform="rotate(-90 51.7 59.7)">7</text>
<text x="54.2" y="59.7" transform="rotate(-90 54.2 59.7)">6</text>
<text x="56.8" y="59.7" transform="rotate(-90 56.8 59.7)">5</text>
<text x="59.3" y="59.7" transform="rotate(-90 59.3 59.7)">4</text>
<text x="61.8" y="59.7" transform="rotate(-90 61.8 59.7)">3</text>
<text x="64.4" y="59.7" transform="rotate(-90 64.4 59.7)">2</text>
<text x="66.9" y="59.7" transform="rotate(-90 66.9 59.7)">1</text>
<text x="69.5" y="59.7" transform="rotate(-90 69.5 59.7)">0</text>
<text x="30.1" y="69.3" transform="rotate(-90 30.1 69.3)">AREF</text>
<text x="58" y="70.8" transform="rotate(-90 58 70.8)">PD5/T1</text>
<text x="35.1" y="72.6" transform="rotate(-90 35.1 72.6)">PB5/SCK</text>
<text x="37.7" y="73.8" transform="rotate(-90 37.7 73.8)">PB4/MISO</text>
<text x="42.8" y="77.5" transform="rotate(-90 42.8 77.5)">PB2/SS/OC1B</text>
<text x="45.3" y="74" transform="rotate(-90 45.3 74)">PB1/OC1A</text>
<text x="52.9" y="73.1" transform="rotate(-90 52.9 73.1)">PD7/AIN1</text>
<text x="55.5" y="73.1" transform="rotate(-90 55.5 73.1)">PD6/AIN0</text>
<text x="60.5" y="75.8" transform="rotate(-90 60.5 75.8)">PD4/T0/XCK</text>
<text x="63.1" y="73" transform="rotate(-90 63.1 73)">PD3/INT1</text>
<text x="65.6" y="73" transform="rotate(-90 65.6 73)">PD2/INT0</text>
<text x="40.2" y="80.2" transform="rotate(-90 40.2 80.2)">PB3/MOSI/OC2A</text>
<text x="47.8" y="79.5" transform="rotate(-90 47.8 79.5)">PB0/ICP1/CLKO</text>
<text x="87.5" y="80.7">220</text>
<text x="132.3" y="82.4">IRFZ44N</text>
<text x="213.6" y="82.4">IRFZ44N</text>
<text x="87.5" y="88.4">220</text>
<text x="159" y="86.9">1N4007</text>
<text x="184.4" y="86.9">1N4007</text>
<text x="39" y="116.8" transform="rotate(-90 39 116.8)">RESET</text>
<text x="56.7" y="116.8" transform="rotate(-90 56.7 116.8)">PC0/ADC0</text>
<text x="59.3" y="116.8" transform="rotate(-90 59.3 116.8)">PC1/ADC1</text>
<text x="61.8" y="116.8" transform="rotate(-90 61.8 116.8)">PC2/ADC2</text>
<text x="64.4" y="116.8" transform="rotate(-90 64.4 116.8)">PC3/ADC3</text>
<text x="66.9" y="116.8" transform="rotate(-90 66.9 116.8)">PC4/ADC4/SDA</text>
<text x="69.4" y="116.8" transform="rotate(-90 69.4 116.8)">PC5/ADC5/SCL</text>
<text x="104.4" y="116.2">RT114012F</text>
<text x="49.2" y="123.2" transform="rotate(-90 49.2 123.2)">3</text>
<text x="55.5" y="123.3" transform="rotate(-90 55.5 123.3)">A0</text>
<text x="58.1" y="123.3" transform="rotate(-90 58.1 123.3)">A1</text>
<text x="60.6" y="123.3" transform="rotate(-90 60.6 123.3)">A2</text>
<text x="63.2" y="123.3" transform="rotate(-90 63.2 123.3)">A3</text>
<text x="65.7" y="123.3" transform="rotate(-90 65.7 123.3)">A4</text>
<text x="68.2" y="123.3" transform="rotate(-90 68.2 123.3)">A5</text>
<text x="5.3" y="128.9">ARDUINO UNO R3</text>
<text x="54.7" y="132.9">2</text>
<text x="132.3" y="135.7">IRFZ44N</text>
<text x="213.6" y="135.7">IRFZ44N</text>
<text x="49.2" y="139.6" transform="rotate(-90 49.2 139.6)">1</text>
<text x="52.3" y="140.7">3k3</text>
<text x="159" y="142.8">1N4007</text>
<text x="181.9" y="142.8">1N4007</text>
<text x="6.2" y="159.5">220k</text>
<text x="21.4" y="159.5">220k</text>
<text x="39.2" y="159.5">220k</text>
<text x="54.5" y="159.5">220k</text>
<text x="11.3" y="164.7">1k</text>
<text x="7.8" y="168.6">1</text>
<text x="24.2" y="168.6">3</text>
<text x="36.7" y="172.2">18</text>
<text x="87.5" y="169">DC-GENERATOR</text>
<text x="18.5" y="175.2" transform="rotate(-90 18.5 175.2)">2</text>
</g>
<text font-size="2.4" fill="#0000c0" x="168.9" y="3.4">U1(C)</text>
<g font-size="2.4" fill="#008000">
<text x="163.8" y="118.2">+88.8</text>
<text x="90.1" y="166.5">+88.8</text>
</g>
<g font-size="1.7" fill="#fff">
<text x="59.5" y="89.6" transform="rotate(-180 59.5 89.6)">ATMEGA328P-PU</text>
<text x="51.1" y="90.8" transform="rotate(-180 51.1 90.8)">1121</text>
</g>
<g font-size="1.7" fill="#c00000">
<text x="50.2" y="132.7" transform="rotate(-90 50.2 132.7)">100%</text>
<text x="15.1" y="169.6">43%</text>
</g>
</svg>
